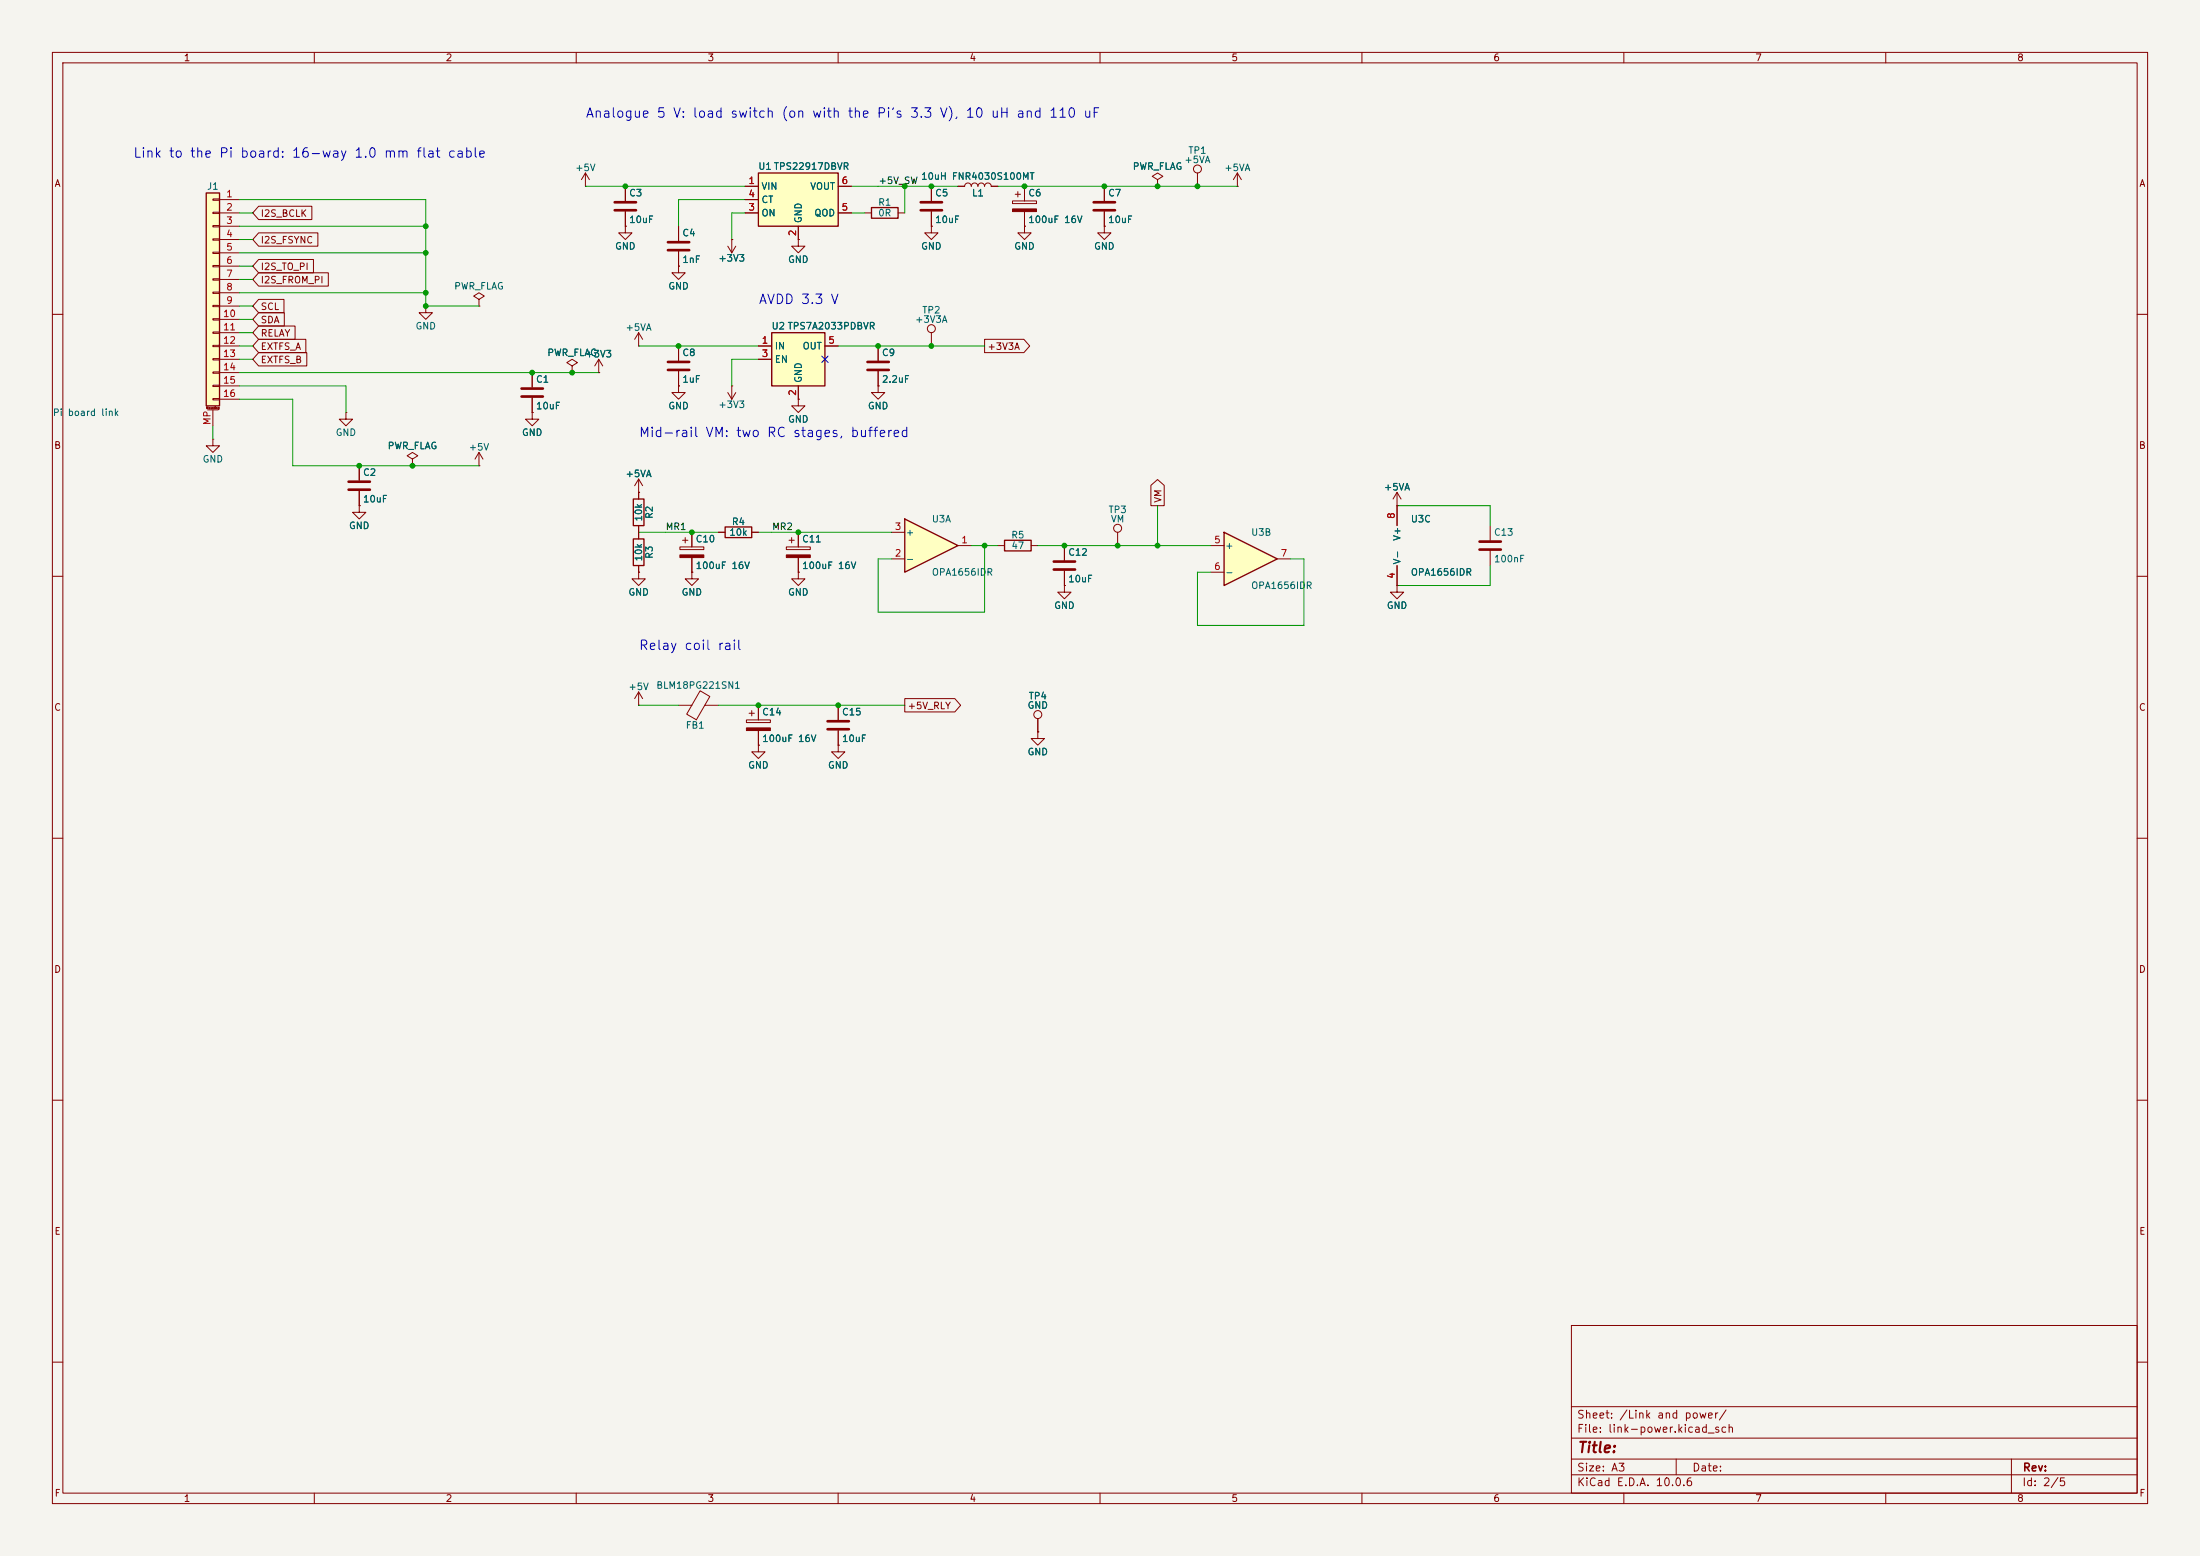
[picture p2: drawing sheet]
<svg xmlns="http://www.w3.org/2000/svg" width="420mm" height="297mm" viewBox="0 0 420 297" stroke-linecap="round" stroke-linejoin="round" font-family="sans-serif">
<path d="M0 0h420v297h-420z" fill="#f5f4ef" stroke="#f5f4ef" stroke-width=".19"/>
<g fill="none" stroke="#840000" stroke-width=".19">
<path d="M10 10h400v277h-400zM12 12h396v273h-396zM60 10v2M110 10v2M160 10v2M210 10v2M260 10v2M310 10v2M360 10v2M10 60h2M408 60h2M10 110h2"/>
<path d="M408 110h2M10 160h2M408 160h2M10 210h2M408 210h2M300 253h108v32h-108zM10 260h2M300 278.5h108M300 274.5h108M300 268.5h108M320 278.5v3M384 278.5v6.5"/>
<path d="M408 260h2M60 285v2M110 285v2M160 285v2M210 285v2M260 285v2M300 281.5h108M310 285v2M360 285v2"/>
</g>
<path d="M233.7 101.6l10.1 5.1-10.1 5.1z" fill="#ffffc2"/>
<path d="M233.7 101.6l10.1 5.1-10.1 5.1z" fill="none" stroke="#840000" stroke-width=".25"/>
<g fill="none" stroke="#840000" stroke-width=".19">
<path d="M236.2 35.6h.1M236.2 33l-.7 1.3M236.2 33l.8 1.3M236.2 33v2.6M66 78.7v1.3h1.3l-1.3 1.3-1.2-1.3h1.2M66 78.7h.1M129.5 73.7v1.2h1.3l-1.3 1.3-1.2-1.3h1.2M129.5 73.7h.1M129.5 66v2.8M129.5 70.9v2.8M138.9 74.9l.8 1.3M139.7 73.7h.1"/>
<path d="M139.7 73.7v2.5M140.5 74.9l-.8 1.3M152.4 76.2v1.3h1.3l-1.3 1.2-1.3-1.2h1.3M152.4 76.2h.1M231.1 104.1h2.6M231.1 109.2h2.6M243.8 106.7h2.6"/>
</g>
<path d="M127.5 69.1h4.1M127.5 70.6h4.1" fill="none" stroke="#840000" stroke-width=".51"/>
<path d="M147.3 63.5h10.2v10.2h-10.2z" fill="#ffffc2"/>
<path d="M147.3 63.5h10.2v10.2h-10.2z" fill="none" stroke="#840000" stroke-width=".25"/>
<g fill="none" stroke="#840000" stroke-width=".19">
<path d="M182.9 35.6h1.2a.64 .64 0 0 1 .7-.7 .64 .64 0 0 1 .6 .7 .64 .64 0 0 1 .7-.7 .64 .64 0 0 1 .6 .7 .64 .64 0 0 1 .6-.7 .64 .64 0 0 1 .7 .7 .64 .64 0 0 1 .6-.7 .64 .64 0 0 1 .6 .7h1.3M221 34.3l1-.6-1-.7-1 .7 1 .6v1.3M221 35.6h.1M228.6 33v2.6M144.8 66h2.5M144.8 68.6h2.5M152.4 73.7v2.5M157.5 66h2.5M266.7 96.5h.1M266.7 94l-.8 1.3M266.7 94l.8 1.3M266.7 94v6.3"/>
<path d="M266.7 111.8v1.2h1.3l-1.3 1.3-1.3-1.3h1.3M266.7 111.8h.1M266.7 108v3.8M284.5 100.3v2.8M284.5 105.2v2.8"/>
<circle cx="228.6" cy="32.3" r=".76"/>
</g>
<path d="M282.4 103.4h4.1M282.4 104.9h4.1" fill="none" stroke="#840000" stroke-width=".51"/>
<path d="M144.8 33h15.2v10.2h-15.2z" fill="#ffffc2"/>
<path d="M144.8 33h15.2v10.2h-15.2zM166.4 39.6h5v2.1h-5zM120.9 95.3h2v5h-2zM120.9 102.9h2v5.1h-2zM138.4 100.6h5.1v2h-5.1zM191.8 103.1h5v2.1h-5z" fill="none" stroke="#840000" stroke-width=".25"/>
<g fill="none" stroke="#840000" stroke-width=".19">
<path d="M111.8 35.6h.1M111.8 33l-.8 1.3M111.8 33l.7 1.3M111.8 33v2.6M119.4 35.6v2.8M142.2 35.6h2.6M142.2 38.1h2.6M160 35.6h2.6M193.3 38.4h4.6v.5h-4.6zM193.8 37.1h1M194.3 36.6v1M195.6 35.6v2.8"/>
<path d="M210.8 35.6v2.8M81.3 58.4v1.3h1.2l-1.2 1.3-1.3-1.3h1.3M81.3 58.4h.1M91.4 57.2l1.1-.7-1.1-.6-1 .6 1 .7v1.2M91.4 58.4h.1M119.4 43.2v1.3h1.2l-1.2 1.2-1.3-1.2h1.3M119.4 43.2h.1M119.4 40.4v2.8M129.5 50.8v1.3h1.3l-1.3 1.2-1.2-1.2h1.2M129.5 50.8h.1M129.5 43.2v2.8M129.5 48v2.8"/>
<path d="M138.9 47l.8 1.3M139.7 45.7h.1M139.7 45.7v2.6M140.5 47l-.8 1.3M142.2 40.6h2.6M152.4 45.7v1.3h1.3l-1.3 1.3-1.3-1.3h1.3M152.4 45.7h.1M152.4 43.2v2.5M160 40.6h2.6M165.1 40.6h1.3M171.4 40.6h1.3M195.6 43.2v1.3h1.2l-1.2 1.2-1.3-1.2h1.3"/>
<path d="M195.6 43.2h.1M195.6 40.4v2.8M210.8 43.2v1.3h1.3l-1.3 1.2-1.3-1.2h1.3M210.8 43.2h.1M210.8 40.4v2.8M101.6 78.7v1.3h1.3l-1.3 1.3-1.3-1.3h1.3M101.6 78.7h.1M101.6 71.1v2.8M101.6 75.9v2.8M109.2 69.9l1-.7-1-.6-1 .6 1 .7v1.2M109.2 71.1h.1M114.3 71.1h.1"/>
<path d="M114.3 68.6l-.8 1.3M114.3 68.6l.8 1.3M114.3 68.6v2.5M121.9 66h.1M121.9 63.5v2.5M121.9 63.5l-.7 1.3M121.9 63.5l.8 1.3M167.6 73.7v1.2h1.3l-1.3 1.3-1.2-1.3h1.2M167.6 73.7h.1M167.6 66v2.8M167.6 70.9v2.8M40.6 83.8v1.3h1.3l-1.3 1.3-1.2-1.3h1.2"/>
<path d="M40.6 83.8h.1M68.6 96.5v1.3h1.2l-1.2 1.3-1.3-1.3h1.3M68.6 96.5h.1M68.6 88.9v2.8M68.6 93.7v2.8M91.4 88.9h.1M91.4 86.4l-.7 1.2M91.4 86.4l.8 1.2M91.4 86.4v2.5M121.9 94h.1M121.9 91.4v3.9M121.9 91.4l-.7 1.3"/>
<path d="M121.9 91.4l.8 1.3M121.9 109.2v1.3h1.3l-1.3 1.3-1.3-1.3h1.3M121.9 109.2h.1M121.9 100.3v2.6M121.9 108v1.2M129.8 104.4h4.6v.5h-4.6zM130.3 103.1h1M130.8 102.6v1M132.1 109.2v1.3h1.2l-1.2 1.3-1.3-1.3h1.3M132.1 109.2h.1M132.1 101.6v2.8M132.1 106.4v2.8"/>
<path d="M137.2 101.6h1.2M143.5 101.6h1.3M150.1 104.4h4.6v.5h-4.6zM150.6 103.1h1M151.1 102.6v1M152.4 109.2v1.3h1.3l-1.3 1.3-1.3-1.3h1.3M152.4 109.2h.1M152.4 101.6v2.8M152.4 106.4v2.8M190.5 104.1h1.3M196.8 104.1h1.3M203.2 111.8v1.2h1.3l-1.3 1.3-1.3-1.3h1.3"/>
<path d="M203.2 111.8h.1M203.2 104.1v2.8M203.2 109v2.8M213.4 101.6v2.5M121.9 134.6h.1M121.9 132.1v2.5M121.9 132.1l-.7 1.3M121.9 132.1l.8 1.3M129.5 134.6h2.6M133.7 131.9l1.8 1-2.6 4.5-1.8-1.1zM134.6 134.6h2.6M142.5 137.4h4.6v.5h-4.6z"/>
<path d="M143 136.1h1M143.5 135.6v1.1M144.8 134.6v2.8M144.8 139.4v2.8M160 134.6v2.8M160 139.4v2.8M198.1 139.7v1.3h1.3l-1.3 1.2-1.3-1.2h1.3M198.1 139.7h.1M198.1 137.2v2.5M144.8 142.2v1.3h1.2l-1.2 1.3-1.3-1.3h1.3M144.8 142.2h.1M160 142.2v1.3h1.3l-1.3 1.3-1.3-1.3h1.3"/>
<path d="M160 142.2h.1"/>
<circle cx="213.4" cy="100.8" r=".76"/>
<circle cx="198.1" cy="136.4" r=".76"/>
</g>
<g fill="none" stroke="#840000" stroke-width=".51">
<path d="M117.3 38.6h4.1M208.8 38.6h4.1M117.3 40.1h4.1M127.5 46.2h4.1M127.5 47.8h4.1M208.8 40.1h4.1M99.6 74.2h4M99.6 75.7h4M165.6 69.1h4.1M165.6 70.6h4.1M66.5 91.9h4.1M66.5 93.5h4.1"/>
<path d="M201.2 107.2h4M201.2 108.7h4M158 137.7h4.1M158 139.2h4.1"/>
</g>
<g fill="#840000" stroke="#840000" stroke-width=".19">
<path d="M129.8 105.9h4.6v.5h-4.6z"/>
<path d="M150.1 105.9h4.6v.5h-4.6z"/>
<path d="M142.5 138.9h4.6v.5h-4.6z"/>
<path d="M193.3 39.9h4.6v.5h-4.6z"/>
</g>
<path d="M172.7 99.1l10.2 5-10.2 5.1z" fill="#ffffc2"/>
<path d="M172.7 99.1l10.2 5-10.2 5.1z" fill="none" stroke="#840000" stroke-width=".25"/>
<g fill="none" stroke="#840000" stroke-width=".19">
<path d="M177.8 35.6v2.8M177.8 43.2v1.3h1.3l-1.3 1.2-1.3-1.2h1.3M177.8 43.2h.1M177.8 40.4v2.8M177.8 63.5v2.5M170.2 106.7h2.5M170.2 101.6h2.5M182.9 104.1h2.5"/>
<circle cx="177.8" cy="62.7" r=".76"/>
</g>
<path d="M175.8 38.6h4M175.8 40.1h4" fill="none" stroke="#840000" stroke-width=".51"/>
<path d="M39.4 36.8h2.5v40.7h-2.5z" fill="#ffffc2"/>
<path d="M39.4 36.8h2.5v40.7h-2.5z" fill="none" stroke="#840000" stroke-width=".25"/>
<g fill="none" stroke="#840000" stroke-width=".19">
<path d="M40.6 38h1.3v.2h-1.3zM41.9 38.1h3.8M49.4 39.4h10.1v2.5h-10.1l-1.1-1.3zM119.4 35.6v2.8M142.2 38.1h2.6M142.2 35.6h2.6M160 35.6h2.6M177.8 35.6v2.8M182.9 35.6h1.2M189.2 35.6h1.3M195.6 35.6v2.8M210.8 35.6v2.8"/>
<path d="M221 35.6h.1M40.6 40.5h1.3v.3h-1.3zM40.6 43.1h1.3v.2h-1.3zM40.6 45.6h1.3v.2h-1.3zM40.6 48.1h1.3v.3h-1.3zM40.6 50.7h1.3v.2h-1.3zM40.6 53.2h1.3v.3h-1.3zM40.6 55.8h1.3v.2h-1.3zM40.6 58.3h1.3v.2h-1.3zM41.9 40.6h3.8M41.9 43.2h3.8M41.9 45.7h3.8"/>
<path d="M41.9 48.3h3.8M41.9 50.8h3.8M41.9 53.3h3.8M41.9 55.9h3.8M41.9 58.4h3.8M49.4 57.1h4.8v2.6h-4.8l-1.1-1.3zM49.4 59.7h4.9v2.5h-4.9l-1.1-1.2zM49.4 52.1h13.3v2.5h-13.3l-1.1-1.3zM49.4 49.5h10.4v2.6h-10.4l-1.1-1.3zM49.4 44.4h11.3v2.6h-11.3l-1.1-1.3zM119.4 43.2h.1M119.4 40.4v2.8"/>
<path d="M129.5 50.8h.1M129.5 43.2v2.8M129.5 48v2.8M139.7 45.7h.1M142.2 40.6h2.6M152.4 45.7h.1M152.4 43.2v2.5M160 40.6h2.6M177.8 43.2h.1M177.8 40.4v2.8M195.6 43.2h.1M195.6 40.4v2.8"/>
<path d="M210.8 43.2h.1M210.8 40.4v2.8M39.6 78.2h2.1M40.6 60.8h1.3v.3h-1.3zM40.6 63.4h1.3v.2h-1.3zM40.6 65.9h1.3v.3h-1.3zM40.6 68.5h1.3v.2h-1.3zM40.6 71h1.3v.2h-1.3zM40.6 73.5h1.3v.3h-1.3zM40.6 76.1h1.3v.2h-1.3zM40.6 78.2v3.1M41.9 61h3.8"/>
<path d="M41.9 63.5h3.8M41.9 66h3.8M41.9 68.6h3.8M41.9 71.1h3.8M41.9 73.7h3.8M41.9 76.2h3.8M49.4 62.2h6.9v2.6h-6.9l-1.1-1.3zM49.4 67.3h9.2v2.6h-9.2l-1.1-1.3zM49.4 64.8h9v2.5h-9l-1.1-1.3zM101.6 78.7h.1M101.6 71.1v2.8M101.6 75.9v2.8"/>
<path d="M109.2 71.1h.1M114.3 71.1h.1M129.5 73.7h.1M129.5 66v2.8M129.5 70.9v2.8M144.8 66h2.5M144.8 68.6h2.5M152.4 76.2h.1M152.4 73.7v2.5M157.5 66h2.5M167.6 73.7h.1M167.6 66v2.8"/>
<path d="M167.6 70.9v2.8M188 64.8h7.5l1.1 1.2-1.1 1.3h-7.5zM68.6 96.5h.1M68.6 88.9v2.8M68.6 93.7v2.8M78.7 87.6l1.1-.6-1.1-.6-1 .6 1 .6v1.3M78.7 88.9h.1M121.9 94h.1M121.9 94v1.3M219.7 92.6l1.3-1.1 1.3 1.1v3.9h-2.6zM266.7 96.5h.1M266.7 96.5v3.8"/>
<path d="M121.9 109.2h.1M121.9 100.3v2.6M121.9 108v1.2M132.1 109.2h.1M132.1 101.6v2.8M132.1 106.4v2.8M137.2 101.6h1.2M143.5 101.6h1.3M152.4 109.2h.1M152.4 101.6v2.8M152.4 106.4v2.8M203.2 111.8h.1"/>
<path d="M203.2 104.1v2.8M203.2 109v2.8M266.7 111.8h.1M266.7 108v3.8M144.8 134.6v2.8M144.8 139.4v2.8M160 134.6v2.8M160 139.4v2.8M172.7 133.3h9.6l1.1 1.3-1.1 1.3h-9.6zM198.1 139.7h.1M198.1 137.2v2.5M144.8 142.2h.1"/>
<path d="M160 142.2h.1"/>
</g>
<g fill="none" stroke="#009600" stroke-width=".19">
<path d="M45.7 38.1h35.6v20.3h10.1M111.8 35.6h30.4M142.2 38.1h-12.7v5.1M162.6 35.6h20.3M172.7 35.6v5M190.5 35.6h45.7M45.7 43.2h35.6M45.7 48.3h35.6M45.7 40.6h2.6M45.7 45.7h2.6M45.7 50.8h2.6M45.7 53.3h2.6"/>
<path d="M45.7 55.9h35.6M45.7 58.4h2.6M142.2 40.6h-2.5v5.1M162.6 40.6h2.5M45.7 71.1h68.6M45.7 66h2.6M45.7 73.7h20.3v5M45.7 76.2h10.2v12.7h35.5M45.7 68.6h2.6M45.7 61h2.6M45.7 63.5h2.6M121.9 66h22.9"/>
<path d="M144.8 68.6h-5.1v5.1M160 66h28M40.6 81.3v2.5M221 96.5v7.6M266.7 96.5h17.8v3.8M121.9 101.6h15.3M144.8 101.6h25.4M185.4 104.1h5.1M188 104.1v12.7h-20.4v-10.1h2.6M198.1 104.1h33M246.4 106.7h2.5v12.7h-20.3v-10.2h2.5M284.5 108v3.8h-17.8"/>
<path d="M121.9 134.6h7.6M137.2 134.6h35.5"/>
</g>
<path d="M156.9 68l1.2 1.2M158.1 68l-1.2 1.2" fill="none" stroke="#000084" stroke-width=".19"/>
<g fill="#009600" stroke="#009600" stroke-width=".19">
<circle cx="101.6" cy="71.1" r=".46"/>
<circle cx="109.2" cy="71.1" r=".46"/>
<circle cx="129.5" cy="66" r=".46"/>
<circle cx="78.7" cy="88.9" r=".46"/>
<circle cx="81.3" cy="43.2" r=".46"/>
<circle cx="119.4" cy="35.6" r=".46"/>
<circle cx="81.3" cy="48.3" r=".46"/>
<circle cx="81.3" cy="55.9" r=".46"/>
<circle cx="81.3" cy="58.4" r=".46"/>
<circle cx="172.7" cy="35.6" r=".46"/>
<circle cx="177.8" cy="35.6" r=".46"/>
<circle cx="167.6" cy="66" r=".46"/>
<circle cx="177.8" cy="66" r=".46"/>
<circle cx="195.6" cy="35.6" r=".46"/>
<circle cx="210.8" cy="35.6" r=".46"/>
<circle cx="188" cy="104.1" r=".46"/>
<circle cx="68.6" cy="88.9" r=".46"/>
<circle cx="144.8" cy="134.6" r=".46"/>
<circle cx="160" cy="134.6" r=".46"/>
<circle cx="152.4" cy="101.6" r=".46"/>
<circle cx="132.1" cy="101.6" r=".46"/>
<circle cx="203.2" cy="104.1" r=".46"/>
<circle cx="213.4" cy="104.1" r=".46"/>
<circle cx="221" cy="104.1" r=".46"/>
<circle cx="221" cy="35.6" r=".46"/>
<circle cx="228.6" cy="35.6" r=".46"/>
</g>
<text font-size="2" fill="#840000" x="301" y="277.8">Title:</text>
<g font-size="1.8" fill="#0000c2">
<text x="111.7" y="22.9">Analogue 5 V: load switch (on with the Pi's 3.3 V), 10 uH and 110 uF</text>
<text x="25.3" y="30.5">Link to the Pi board: 16-way 1.0 mm flat cable</text>
<text x="144.7" y="58.5">AVDD 3.3 V</text>
<text x="121.8" y="83.9">Mid-rail VM: two RC stages, buffered</text>
<text x="121.8" y="124.5">Relay coil rail</text>
</g>
<g font-size="1.5" fill="#840000">
<text x="300.9" y="273.8">File: link-power.kicad_sch</text>
<text x="300.9" y="271.1">Sheet: /Link and power/</text>
<text x="300.9" y="281.2">Size: A3</text>
<text x="322.9" y="281.2">Date:</text>
<text x="386" y="281.2">Rev:</text>
<text x="300.9" y="284">KiCad E.D.A. 10.0.6</text>
<text x="385.9" y="284">Id: 2/5</text>
</g>
<g font-size="1.3" fill="#840000">
<text x="35" y="12">1</text>
<text x="85" y="12">2</text>
<text x="135" y="12">3</text>
<text x="185" y="12">4</text>
<text x="235" y="12">5</text>
<text x="285" y="12">6</text>
<text x="335" y="12">7</text>
<text x="385" y="12">8</text>
<text x="10.3" y="36">A</text>
<text x="408.3" y="36">A</text>
<text x="49.7" y="41.7">I2S_BCLK</text>
<text x="49.7" y="46.8">I2S_FSYNC</text>
<text x="49.7" y="51.9">I2S_TO_PI</text>
<text x="49.7" y="59.5">SCL</text>
<text x="49.7" y="54.4">I2S_FROM_PI</text>
<text x="49.7" y="64.6">RELAY</text>
<text x="49.7" y="62">SDA</text>
<text x="49.7" y="69.6">EXTFS_B</text>
<text x="49.7" y="67.1">EXTFS_A</text>
<text x="188.4" y="67.1">+3V3A</text>
<text x="10.2" y="86">B</text>
<text x="408.2" y="86">B</text>
<text x="222" y="96.1" transform="rotate(-90 222 96.1)">VM</text>
<text x="10.2" y="136">C</text>
<text x="173.2" y="135.7">+5V_RLY</text>
<text x="408.2" y="136">C</text>
<text x="10.2" y="186">D</text>
<text x="408.2" y="186">D</text>
<text x="10.3" y="236">E</text>
<text x="408.3" y="236">E</text>
<text x="10.3" y="286">F</text>
<text x="35" y="287">1</text>
<text x="85" y="287">2</text>
<text x="135" y="287">3</text>
<text x="185" y="287">4</text>
<text x="235" y="287">5</text>
<text x="285" y="287">6</text>
<text x="335" y="287">7</text>
<text x="385" y="287">8</text>
<text x="408.3" y="286">F</text>
</g>
<g font-size="1.3" fill="#006464">
<text x="226.7" y="29.7">TP1</text>
<text x="109.7" y="33">+5V</text>
<text x="144.7" y="32.7">U1 TPS22917DBVR</text>
<text x="175.7" y="34.6">10uH FNR4030S100MT</text>
<text x="216.1" y="32.7">PWR_FLAG</text>
<text x="226" y="31.4">+5VA</text>
<text x="233.6" y="33">+5VA</text>
<text x="39.4" y="36.5">J1</text>
<text x="120" y="37.8">C3</text>
<text x="145.3" y="36.5">VIN</text>
<text x="145.3" y="41.6">ON</text>
<text x="145.3" y="39.1">CT</text>
<text x="154.6" y="36.5">VOUT</text>
<text x="155.4" y="41.6">QOD</text>
<text x="167.5" y="39.6">R1</text>
<text x="167.5" y="41.6">0R</text>
<text x="178.4" y="37.8">C5</text>
<text x="185.4" y="37.8">L1</text>
<text x="196.2" y="37.8">C6</text>
<text x="211.4" y="37.8">C7</text>
<text x="117.3" y="48">GND</text>
<text x="120" y="42.9">10uF</text>
<text x="130.2" y="45.4">C4</text>
<text x="153.4" y="42.7" transform="rotate(-90 153.4 42.7)">GND</text>
<text x="175.7" y="48">GND</text>
<text x="178.4" y="42.9">10uF</text>
<text x="193.5" y="48">GND</text>
<text x="196.2" y="42.9">100uF 16V</text>
<text x="208.8" y="48">GND</text>
<text x="211.4" y="42.9">10uF</text>
<text x="130.2" y="50.5">1nF</text>
<text x="137" y="50.2">+3V3</text>
<text x="150.3" y="50.5">GND</text>
<text x="86.6" y="55.6">PWR_FLAG</text>
<text x="127.5" y="55.6">GND</text>
<text x="79.2" y="63.2">GND</text>
<text x="119.3" y="63.4">+5VA</text>
<text x="147.2" y="63.2">U2 TPS7A2033PDBVR</text>
<text x="174.6" y="61.9">+3V3A</text>
<text x="175.9" y="60.1">TP2</text>
<text x="104.4" y="68.3">PWR_FLAG</text>
<text x="111.6" y="68.5">+3V3</text>
<text x="130.2" y="68.3">C8</text>
<text x="147.8" y="67">IN</text>
<text x="147.8" y="69.5">EN</text>
<text x="153.1" y="67">OUT</text>
<text x="168.3" y="68.3">C9</text>
<text x="102.2" y="73.4">C1</text>
<text x="130.2" y="73.4">1uF</text>
<text x="153.4" y="73.2" transform="rotate(-90 153.4 73.2)">GND</text>
<text x="168.3" y="73.4">2.2uF</text>
<text x="10" y="79.7">Pi</text>
<text x="12.8" y="79.7">board link</text>
<text x="64" y="83.5">GND</text>
<text x="99.5" y="83.5">GND</text>
<text x="102.2" y="78.4">10uF</text>
<text x="127.5" y="78.4">GND</text>
<text x="137" y="78.2">+3V3</text>
<text x="150.3" y="81">GND</text>
<text x="165.6" y="78.4">GND</text>
<text x="38.6" y="88.6">GND</text>
<text x="73.9" y="86.1">PWR_FLAG</text>
<text x="89.4" y="86.3">+5V</text>
<text x="69.2" y="91.1">C2</text>
<text x="119.3" y="91.4">+5VA</text>
<text x="264.1" y="93.9">+5VA</text>
<text x="66.5" y="101.3">GND</text>
<text x="69.2" y="96.2">10uF</text>
<text x="122.9" y="99.6" transform="rotate(-90 122.9 99.6)">10k</text>
<text x="124.9" y="99.2" transform="rotate(-90 124.9 99.2)">R2</text>
<text x="139.6" y="100.5">R4</text>
<text x="177.8" y="100">U3A</text>
<text x="211.5" y="98.2">TP3</text>
<text x="212" y="100">VM</text>
<text x="269.2" y="100">U3C</text>
<text x="122.9" y="107.3" transform="rotate(-90 122.9 107.3)">10k</text>
<text x="124.9" y="106.8" transform="rotate(-90 124.9 106.8)">R3</text>
<text x="132.7" y="103.8">C10</text>
<text x="139.1" y="102.6">10k</text>
<text x="153" y="103.8">C11</text>
<text x="172.8" y="107.6">-</text>
<text x="172.8" y="102.6">+</text>
<text x="192.9" y="103.1">R5</text>
<text x="193" y="105.1">47</text>
<text x="203.8" y="106.4">C12</text>
<text x="233.8" y="105.1">+</text>
<text x="238.7" y="102.6">U3B</text>
<text x="267.7" y="107.8" transform="rotate(-90 267.7 107.8)">V-</text>
<text x="267.7" y="103.3" transform="rotate(-90 267.7 103.3)">V+</text>
<text x="285.1" y="102.6">C13</text>
<text x="285.1" y="107.6">100nF</text>
<text x="119.9" y="114">GND</text>
<text x="130" y="114">GND</text>
<text x="132.7" y="108.9">100uF 16V</text>
<text x="150.3" y="114">GND</text>
<text x="153" y="108.9">100uF 16V</text>
<text x="177.8" y="110.2">OPA1656IDR</text>
<text x="203.8" y="111.5">10uF</text>
<text x="233.8" y="110.2">-</text>
<text x="238.7" y="112.7">OPA1656IDR</text>
<text x="269.2" y="110.2">OPA1656IDR</text>
<text x="201.1" y="116.5">GND</text>
<text x="264.6" y="116.5">GND</text>
<text x="125.2" y="131.8">BLM18PG221SN1</text>
<text x="119.9" y="132">+5V</text>
<text x="145.4" y="136.9">C14</text>
<text x="160.6" y="136.9">C15</text>
<text x="196.1" y="135.6">GND</text>
<text x="196.3" y="133.8">TP4</text>
<text x="130.8" y="139.4">FB1</text>
<text x="145.4" y="141.9">100uF 16V</text>
<text x="160.6" y="141.9">10uF</text>
<text x="142.7" y="147">GND</text>
<text x="158" y="147">GND</text>
<text x="196.1" y="144.5">GND</text>
</g>
<g font-size="1.3" fill="#a90000">
<text x="142.8" y="35.4">1</text>
<text x="160.6" y="35.4">6</text>
<text x="43.1" y="38">1</text>
<text x="43.1" y="40.5">2</text>
<text x="142.8" y="40.5">3</text>
<text x="142.8" y="38">4</text>
<text x="160.6" y="40.5">5</text>
<text x="43.1" y="43">3</text>
<text x="43.1" y="45.6">4</text>
<text x="152.3" y="45.2" transform="rotate(-90 152.3 45.2)">2</text>
<text x="43.1" y="48.1">5</text>
<text x="43.1" y="50.7">6</text>
<text x="43.1" y="53.2">7</text>
<text x="43.1" y="55.7">8</text>
<text x="43.1" y="58.3">9</text>
<text x="42.5" y="60.8">10</text>
<text x="42.5" y="63.4">11</text>
<text x="42.5" y="65.9">12</text>
<text x="145.3" y="65.9">1</text>
<text x="158" y="65.9">5</text>
<text x="42.5" y="68.4">13</text>
<text x="42.5" y="71">14</text>
<text x="145.3" y="68.4">3</text>
<text x="42.5" y="73.5">15</text>
<text x="42.5" y="76.1">16</text>
<text x="152.3" y="75.7" transform="rotate(-90 152.3 75.7)">2</text>
<text x="40.5" y="81.2" transform="rotate(-90 40.5 81.2)">MP</text>
<text x="170.7" y="101.5">3</text>
<text x="266.6" y="99.2" transform="rotate(-90 266.6 99.2)">8</text>
<text x="170.7" y="106.5">2</text>
<text x="183.4" y="104">1</text>
<text x="231.7" y="104">5</text>
<text x="244.4" y="106.5">7</text>
<text x="231.7" y="109.1">6</text>
<text x="266.6" y="110.6" transform="rotate(-90 266.6 110.6)">4</text>
</g>
<g font-size="1.3" fill="#0f0f0f">
<text x="167.6" y="35.4">+5V_SW</text>
<text x="127" y="101.5">MR1</text>
<text x="147.3" y="101.5">MR2</text>
</g>
<text font-size=".4" fill="#840000" x="39.3" y="78.1">Mounting</text>
</svg>
